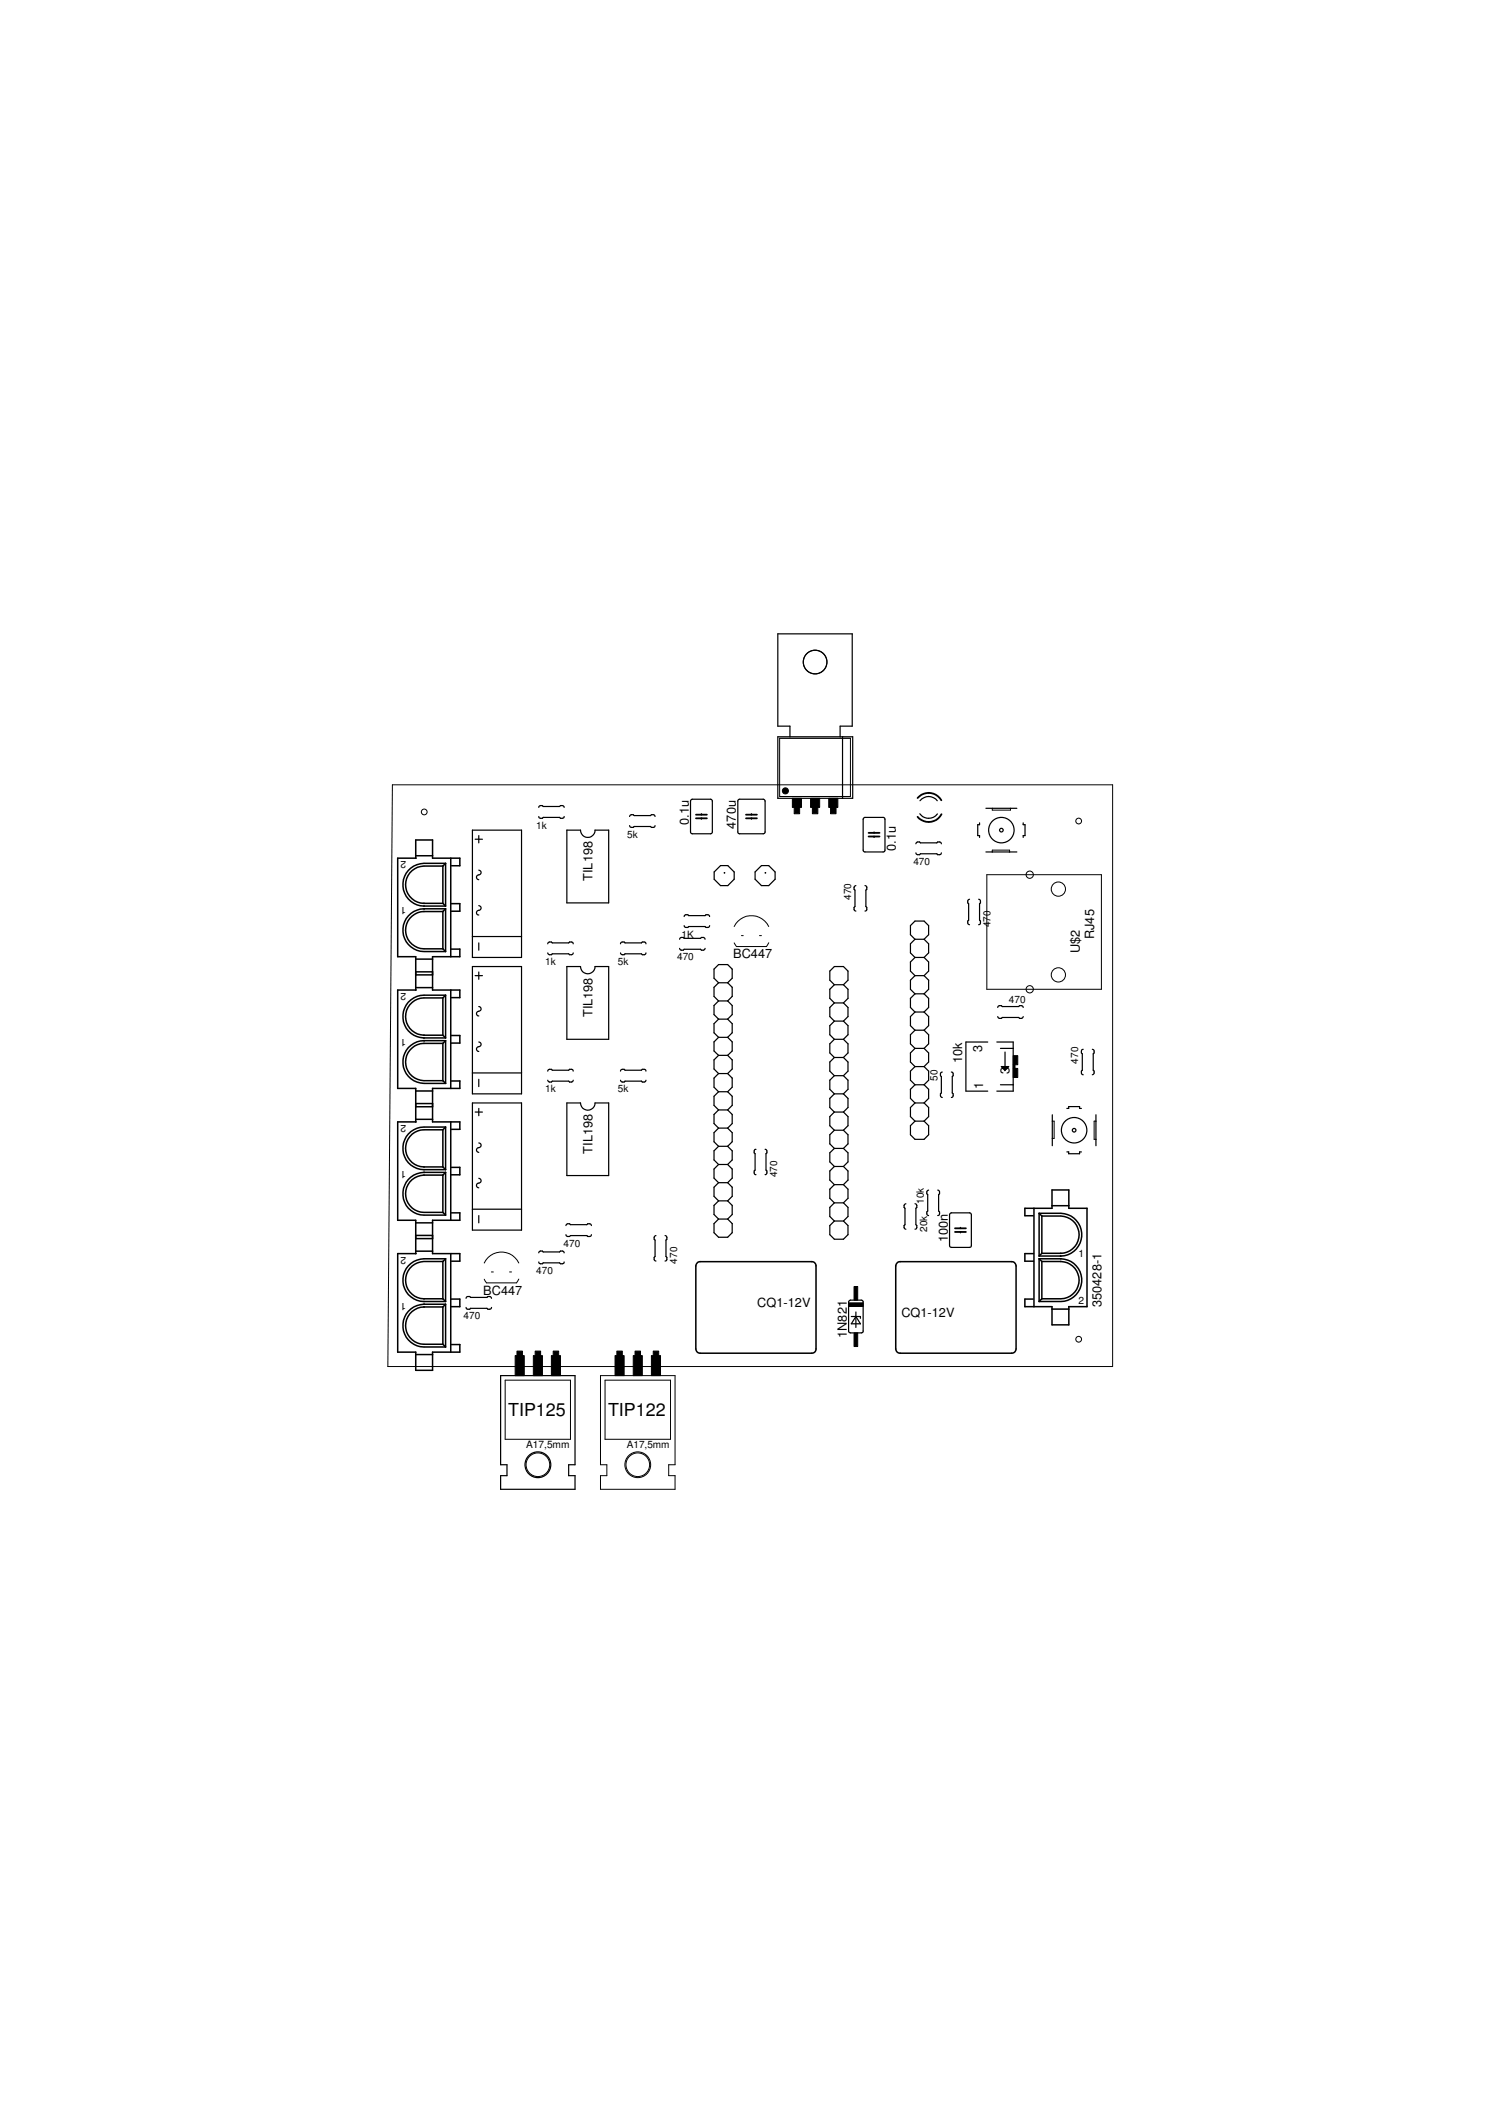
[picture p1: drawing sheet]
<svg xmlns="http://www.w3.org/2000/svg" width="210mm" height="297mm" viewBox="0 0 210 297" stroke-linecap="round" stroke-linejoin="round" font-family="sans-serif">
<g fill="none" stroke="#000" stroke-width=".17">
<path d="M66 115.9h6.8v17.8h-6.8zM66.4 117.2h1M66.9 116.7v1M75.2 112.8l.3-.3h.2l.2 .1h2.2a.42 .42 0 0 1 .6 0l.1 .2M75.2 114l.1 .2 .2 .1h.2l.2-.1h2.2l.2 .1h.2l.2-.1 .1-.2M79.2 115.9h1.9a1.02 1.02 0 0 0 1 1 1.02 1.02 0 0 0 1-1h1.9v10.2h-5.8zM87.9 114l.3-.2h.2l.2 .1h2.2a.42 .42 0 0 1 .6 0l.1 .1M87.9 115.3l.1 .2h.2h.2l.2-.1h2.2l.2 .1h.2h.2l.1-.2M96.5 111.7l.2-.1h2.5l.3 .2v4.4l-.2 .2h-2.6l-.2-.1-.1-4.4zM98 113.6v.2M98 114.3v.1M103.1 111.7l.2-.1h3.3l.2 .1v.2v4.3v.2h-3.7z"/>
<path d="M104.9 113.6v.2M104.9 114.3v.1M108.6 102.9h10.5v8.6h-10.5zM108.9 103.1h9.9M110.3 102.9v-1.5h-1.7v-12.9h10.4v12.9h-1.7v1.5M117.7 102.9v8.6M120.6 114.2h.2h2.5h.2v4.7l-2.7 .1-.2-.2-.1-4.4zM122.1 116.2v.1M122.1 116.8v.1M127.9 117.8l.3-.2h.2l.1 .1h2.3a.42 .42 0 0 1 .6 0l.1 .1M127.9 119.1l.1 .2 .2 .1h.2l.1-.2h2.3l.2 .2h.2l.2-.1 .1-.2M128.5 113.6a1.51 1.51 0 0 0 2.4 .1"/>
<path d="M128.5 111.8a1.52 1.52 0 0 1 2.4 0M136.8 114.9v.3h-.3v1.5h.3v.2M137.7 119h4.3M137.7 112.9h4.3M142.9 114.9v.3h.3v1.5h-.3v.2M66 135h6.8v17.8h-6.8zM66 130.8h6.8M66.4 136.2h1M66.9 121.5a.36 .36 0 0 1 .3 .4 .36 .36 0 0 1-.5 .3 .34 .34 0 0 0-.1 .4 .34 .34 0 0 0 .3 .3M66.9 126.5a.36 .36 0 0 1 .3 .4 .36 .36 0 0 1-.5 .3 .32 .32 0 0 0-.2 .3 .32 .32 0 0 0 .4 .3M66.9 131.7v1M66.9 135.7v1.1"/>
<path d="M76.5 131.8l.1-.2h.2h.2l.1 .1h2.3l.1-.1h.3h.2l.1 .2M76.5 133.1l.3 .2h.2l.1-.1h2.3a.42 .42 0 0 0 .6 0l.1-.1M79.2 135h1.9a1.02 1.02 0 0 0 1 1 1.02 1.02 0 0 0 1-1h1.9v10.1h-5.8zM86.7 131.8v-.2h.2h.3l.1 .1h2.3l.1-.1h.3h.1l.1 .2M86.7 133.1l.2 .2h.3l.1-.1h2.3a.42 .42 0 0 0 .5 0l.1-.1M94.9 131.2l.3-.3h.2l.1 .1h2.3l.2-.1h.2l.3 .3M94.9 132.4l.3 .3h.2l.1-.1h2.3l.2 .1h.2l.3-.3M95.5 128l.3-.3h.3l.1 .2h2.3l.1-.2h.2l.3 .3M95.5 129.3l.1 .2h.2h.3l.1-.1h2.3l.1 .1h.2h.2l.1-.2M100.4 137.2l-.7-.6v-1.3l.7-.6h1.2l.7 .6v1.3l-.7 .6M100.4 137.2l-.7 .7v1.2l.7 .7M100.4 139.8l-.7 .6v1.3l.7 .6"/>
<path d="M100.4 137.2h1.2M100.4 139.8h1.2M100.6 120.9h1l.9 .9v1l-.9 .9h-1l-.9-.9v-1zM101.6 137.2l.7 .7v1.2l-.7 .7M101.6 139.8l.7 .6v1.3l-.7 .6M106.3 120.9h1.1l.8 .9v1l-.8 .9h-1.1l-.8-.9v-1zM116.5 137.5l-.6-.6v-1.3l.6-.6h1.3l.6 .6v1.3l-.6 .6M116.5 137.5l-.6 .7v1.2l.6 .7M116.5 137.5h1.3M117.8 137.5l.6 .7v1.2l-.6 .7M119.5 123.7l-.2 .2v.3l.1 .1v2.3a.42 .42 0 0 0 0 .6h.1M120.8 123.7l.3 .1v.4l-.2 .1v2.3l.2 .1v.4l-.3 .1"/>
<path d="M127.8 133.7h1.3M127.8 136.2h1.3M127.8 131.2l-.7-.7v-1.2l.7-.7h1.3l.6 .7v1.2l-.6 .7M127.8 131.2l-.7 .6v1.3l.7 .6M127.8 133.7l-.7 .6v1.3l.7 .6M127.8 136.2l-.7 .7v1.3l.7 .6M127.8 138.8l-.7 .6v1.3l.7 .6M127.8 131.2h1.3M127.8 138.8h1.3M129.1 133.7l.6 .6v1.3l-.6 .6M129.1 131.2l.6 .6v1.3l-.6 .6M129.1 136.2l.6 .7v1.3l-.6 .6"/>
<path d="M129.1 138.8l.6 .6v1.3l-.6 .6M135.4 125.6l-.3 .2v.3l.2 .1v2.3a.42 .42 0 0 0-.1 .6h.2M136.7 125.6l.2 .1v.1v.3l-.1 .1v2.3l.1 .1v.3v.2h-.2M66 154h6.8v17.8h-6.8zM66 149.8h6.8M66.4 155.3h1M66.9 140.6a.36 .36 0 0 1 .3 .4 .36 .36 0 0 1-.5 .3 .32 .32 0 0 0-.2 .3 .32 .32 0 0 0 .4 .3M66.9 145.5a.35 .35 0 0 1 .3 .4 .35 .35 0 0 1-.5 .3 .34 .34 0 0 0-.2 .4 .34 .34 0 0 0 .4 .2M66.9 159.6a.35 .35 0 0 1 .3 .4 .35 .35 0 0 1-.5 .3 .34 .34 0 0 0-.2 .4 .34 .34 0 0 0 .4 .2M66.9 150.7v1M66.9 154.8v1M76.5 149.6l.1-.2 .2-.1h.2l.1 .2h2.3l.1-.2h.3l.2 .1 .1 .2"/>
<path d="M76.5 150.9l.3 .2h.2l.1-.1h2.3a.42 .42 0 0 0 .6 0l.1-.1M79.2 154h1.9a1.02 1.02 0 0 0 1 1 1.02 1.02 0 0 0 1-1h1.9v10.2h-5.8zM86.7 149.6v-.2l.2-.1h.3l.1 .2h2.3l.1-.2h.3l.1 .1 .1 .2M86.7 150.9l.2 .2h.3l.1-.1h2.3a.42 .42 0 0 0 .5 0l.1-.1M100.4 155l-.7 .6v1.3l.7 .6M100.4 142.3l-.7 .7v1.2l.7 .7M100.4 144.9l-.7 .6v1.3l.7 .6M100.4 147.4l-.7 .6v1.3l.7 .6M100.4 149.9l-.7 .7v1.2l.7 .7M100.4 152.5l-.7 .6v1.3l.7 .6M100.4 157.5l-.7 .7v1.2l.7 .7M100.4 157.5h1.2"/>
<path d="M100.4 152.5h1.2M100.4 155h1.2M100.4 149.9h1.2M100.4 144.9h1.2M100.4 147.4h1.2M100.4 142.3h1.2M101.6 147.4l.7 .6v1.3l-.7 .6M101.6 142.3l.7 .7v1.2l-.7 .7M101.6 144.9l.7 .6v1.3l-.7 .6M101.6 149.9l.7 .7v1.2l-.7 .7M101.6 152.5l.7 .6v1.3l-.7 .6M101.6 155l.7 .6v1.3l-.7 .6"/>
<path d="M101.6 157.5l.7 .7v1.2l-.7 .7M116.5 152.8h1.3M116.5 155.3h1.3M116.5 145.1h1.3M116.5 140.1l-.6 .6v1.3l.6 .6M116.5 142.6l-.6 .6v1.3l.6 .6M116.5 145.1l-.6 .7v1.2l.6 .7M116.5 147.7l-.6 .6v1.3l.6 .6M116.5 150.2l-.6 .7v1.2l.6 .7M116.5 152.8l-.6 .6v1.3l.6 .6M116.5 155.3l-.6 .6v1.3l.6 .6M116.5 157.8l-.6 .7v1.2l.6 .7"/>
<path d="M116.5 140.1h1.3M116.5 142.6h1.3M116.5 147.7h1.3M116.5 150.2h1.3M116.5 157.8h1.3M117.8 140.1l.6 .6v1.3l-.6 .6M117.8 142.6l.6 .6v1.3l-.6 .6M117.8 145.1l.6 .7v1.2l-.6 .7M117.8 147.7l.6 .6v1.3l-.6 .6M117.8 150.2l.6 .7v1.2l-.6 .7M117.8 152.8l.6 .6v1.3l-.6 .6M117.8 155.3l.6 .6v1.3l-.6 .6"/>
<path d="M117.8 157.8l.6 .7v1.2l-.6 .7M127.8 154h1.3M127.8 148.9h1.3M127.8 146.4h1.3M127.8 151.5h1.3M127.8 141.3l-.7 .7v1.2l.7 .7M127.8 143.9l-.7 .6v1.3l.7 .6M127.8 146.4l-.7 .6v1.3l.7 .6M127.8 148.9l-.7 .7v1.3l.7 .6M127.8 151.5l-.7 .6v1.3l.7 .6M127.8 154l-.7 .7v1.2l.7 .7M127.8 156.6l-.7 .6v1.3l.7 .6h1.3l.6-.6v-1.3l-.6-.6"/>
<path d="M127.8 141.3h1.3M127.8 143.9h1.3M127.8 156.6h1.3M129.1 141.3l.6 .7v1.2l-.6 .7M129.1 143.9l.6 .6v1.3l-.6 .6M129.1 146.4l.6 .6v1.3l-.6 .6M129.1 148.9l.6 .7v1.3l-.6 .6M129.1 151.5l.6 .6v1.3l-.6 .6M129.1 154l.6 .7v1.2l-.6 .7M131.6 149.7l-.2 .1a.42 .42 0 0 0 .1 .5v2.3l-.2 .2v.2l.3 .3M132.9 149.7l.2 .1v.2v.2l-.1 .1v2.3l.1 .2v.2v.2l-.2 .1M137.9 145.5h-3v6.9h3"/>
<path d="M139.2 145.5h2.3v6.9h-2.3M139.3 142l.3 .2h.2l.2-.1h2.3l.1 .1h.2l.3-.2M139.3 140.7l.1-.2 .2-.1h.2l.2 .2h2.3l.1-.2h.2l.2 .1 .1 .2M139.7 146.4h1.8M139.7 151.5h1.8M139.8 148.9h1.1l-.5 .6zM140 149.1h.7M140.1 149.2h.5M140.2 149.3h.3M140.4 146.9v2.6M147 155.7v4.3M149 154.8h.2v-.3h1.6v.3h.2"/>
<path d="M151.3 146.5l-.2 .1-.1 .2v.2l.2 .2v2.3l-.2 .1v.2l.1 .2 .2 .1M152.5 146.5l.2 .1a.42 .42 0 0 1 0 .6v2.3l.1 .1v.2l-.3 .3M153.1 155.7v4.3M66 168.9h6.8M66.9 164.5a.36 .36 0 0 1 .3 .5 .36 .36 0 0 1-.5 .2 .34 .34 0 0 0-.2 .4 .34 .34 0 0 0 .4 .3M66.9 169.8v1M75.2 175l.3-.3h.2l.2 .1h2.2a.42 .42 0 0 1 .6 0l.1 .2M75.2 176.2l.1 .2 .2 .1h.2l.2-.1h2.2l.2 .1h.2l.2-.1 .1-.2M79 171.2l.3-.3h.2l.2 .1h2.3a.42 .42 0 0 1 .5 0l.1 .2M79 172.4l.1 .2 .2 .1h.2l.2-.1h2.3l.1 .1h.2l.2-.1 .1-.2M91.6 172.6l-.2 .2v.3l.1 .1v2.3a.42 .42 0 0 0-.1 .5l.2 .1M92.9 172.6h.2v.2v.3l-.1 .1v2.3l.1 .1v.3v.1l-.2 .1"/>
<path d="M100.4 160.1l-.7 .6v1.3l.7 .6M100.4 170.2l-.7 .7v1.2l.7 .7h1.2l.7-.7v-1.2l-.7-.7M100.4 167.7h1.2M100.4 165.2l-.7 .6v1.3l.7 .6M100.4 170.2h1.2M100.4 167.7l-.7 .6v1.3l.7 .6M100.4 162.6l-.7 .7v1.2l.7 .7M100.4 165.2h1.2M100.4 160.1h1.2M100.4 162.6h1.2M101.6 160.1l.7 .6v1.3l-.7 .6M101.6 165.2l.7 .6v1.3l-.7 .6"/>
<path d="M101.6 162.6l.7 .7v1.2l-.7 .7M101.6 167.7l.7 .6v1.3l-.7 .6M105.6 160.5l-.2 .1-.1 .1v.3l.2 .1v2.3l-.2 .1v.3l.1 .2h.2M106.8 160.5l.3 .2v.3l-.1 .1v2.3a.42 .42 0 0 1 0 .6h-.2M116.5 160.4l-.6 .6v1.3l.6 .6M116.5 162.9l-.6 .6v1.3l.6 .6M116.5 165.4l-.6 .7v1.2l.6 .7M116.5 168l-.6 .6v1.3l.6 .6M116.5 170.5l-.6 .7v1.2l.6 .7h1.3l.6-.7v-1.2l-.6-.7M116.5 162.9h1.3M116.5 160.4h1.3M116.5 165.4h1.3"/>
<path d="M116.5 170.5h1.3M116.5 168h1.3M117.8 160.4l.6 .6v1.3l-.6 .6M117.8 162.9l.6 .6v1.3l-.6 .6M117.8 165.4l.6 .7v1.2l-.6 .7M117.8 168l.6 .6v1.3l-.6 .6M126.5 168.1l-.2 .3v.2l.1 .1v2.3a.42 .42 0 0 0-.1 .6l.2 .1M127.8 168.1l.2 .1v.2v.2l-.1 .1v2.3l.1 .2v.2v.2l-.2 .1M129.7 166.2l-.3 .3v.2l.2 .1v2.3a.42 .42 0 0 0-.1 .6l.2 .1M131 166.2l.1 .1 .1 .2v.2l-.1 .1v2.3l.1 .1v.3l-.1 .2-.1 .1M132.7 169.5l.2-.1h2.5l.2 .1v4.6l-2.7 .1-.3-.1v-4.5zM134.1 171.4v.1"/>
<path d="M134.1 172v.2M149 160.9h.2v.2h1.6v-.2h.2M65.1 181.3l.1-.2a.42 .42 0 0 1 .5 .1h2.3l.1-.1h.3l.2 .2M65.1 182.6l.1 .2h.1h.3l.1-.1h2.3l.1 .1h.3h.2v-.2M69.9 192.1h10.4v12.5h-.9v1.5h.9v1.9h-10.4v-1.9h.9v-1.5h-.9zM118.6 181.7l.2-.1h1.5l.2 .1v4.3l-.1 .1h-1.6l-.3-.1v-4.2zM118.9 183.9h1.3v.2M119.5 183.2v2.2M119.5 183.9l.7 1h-1.3z"/>
<circle cx="113.8" cy="92.5" r="1.65"/>
<circle cx="139.8" cy="115.9" r="1.78"/>
<circle cx="139.8" cy="115.9" r=".25"/>
<circle cx="150" cy="157.8" r="1.78"/>
<circle cx="150" cy="157.8" r=".25"/>
<circle cx="75.1" cy="204.6" r="1.8"/>
</g>
<g fill="#000" stroke="#000" stroke-width=".14">
<path d="M110.7 111.5h1.2v1.3h-1.2zM110.9 112.8h.8v.8h-.8zM113.2 111.5h1.3v1.3h-1.3zM113.5 112.8h.7v.8h-.7zM115.7 111.5h1.3v1.3h-1.3zM116 112.8h.8v.8h-.8zM101.1 121.9h.1zM106.8 121.9h.2zM141.5 147.4h.6v1.3h-.6zM141.5 149.2h.6v1.3h-.6zM141.5 148.7h.3v.5h-.3zM119.3 179.7h.5v1.9h-.5z"/>
<path d="M71.9 189.3h1.3v2.8h-1.3zM72.2 188.7h.8v.6h-.8zM74.5 189.3h1.3v2.8h-1.3zM74.7 188.7h.8v.6h-.8zM77 189.3h1.3v2.8h-1.3zM77.3 188.7h.7v.6h-.7zM85.9 189.3h1.3v2.8h-1.3zM86.1 188.7h.8v.6h-.8zM88.4 189.3h1.3v2.8h-1.3zM88.7 188.7h.8v.6h-.8zM91 189.3h1.2v2.8h-1.2zM91.2 188.7h.8v.6h-.8z"/>
<path d="M118.5 181.9h2v.6h-2zM119.3 186.1h.5v1.9h-.5z"/>
</g>
<g fill="none" stroke="#000" stroke-width=".14">
<path d="M54.8 109.6h100.6v81.2h-101.2zM108.9 103.1v8.1h9.9v-8.1M138.6 112.9v.2h2.5v-.2M138.6 119v-.3h2.4v.3M102.5 129.4a2.68 2.68 0 0 1 2.4-1.5 2.68 2.68 0 0 1 2.5 1.5M103.5 130.7h.3M106.1 130.7h.2M107.4 131.7l-.4 .5h-4.2l-.3-.5M137.8 122.2h16v16h-16zM147 156.6h.2v2.4h-.2M153.1 156.6h-.3v2.5h.3M67.6 176.4a2.66 2.66 0 0 1 2.4-1.6 2.66 2.66 0 0 1 2.5 1.6"/>
<path d="M68.6 177.6h.3M71.2 177.6h.2M72.5 178.6l-.4 .6h-4.2l-.3-.6M70.5 192.7h9.2v8.3h-9.2zM83.9 192.1h10.4v12.5h-.9v1.5h.9v1.9h-10.4v-1.9h.9v-1.5h-.9zM84.5 192.7h9.1v8.3h-9.1z"/>
<circle cx="113.8" cy="92.5" r="1.65"/>
<circle cx="59.2" cy="113.4" r=".4"/>
<circle cx="150.6" cy="114.7" r=".4"/>
<circle cx="143.8" cy="138.2" r=".51"/>
<circle cx="143.8" cy="122.2" r=".51"/>
<circle cx="147.8" cy="136.1" r=".99"/>
<circle cx="147.8" cy="124.2" r=".99"/>
<circle cx="150.6" cy="187" r=".4"/>
<circle cx="75.1" cy="204.6" r="1.65"/>
<circle cx="89.1" cy="204.6" r="1.8"/>
<circle cx="89.1" cy="204.6" r="1.65"/>
</g>
<g fill="none" stroke="#000" stroke-width=".21">
<path d="M58.1 119.8v-2.5h2.3v2.5h2.5v13.8M58.1 119.5h2.3M58.1 119.8h-2.6v13.8h2.6v4.3M63 119.8h1.2v1.1h-1.1M58.1 138.3v-.4h2.3v.4h2.5v13.7M58.1 133.9h2.3M58.1 136.1h2.3M58.1 135.7h2.3M58.1 138.3h-2.6v13.7h2.6v4.7M59.2 120.6a2.99 2.99 0 0 0-2.9 2.9 2.99 2.99 0 0 0 2.9 3h3M59.2 120.9a2.6 2.6 0 0 0-2.6 2.6 2.6 2.6 0 0 0 2.6 2.7h2.6M59.2 139a2.99 2.99 0 0 0-2.9 3 2.99 2.99 0 0 0 2.9 2.9h3"/>
<path d="M59.2 139.4a2.6 2.6 0 0 0-2.6 2.6 2.6 2.6 0 0 0 2.6 2.6h2.6M59.2 126.9h.1M59.2 132.9h3M59.2 132.5h2.6M59.2 120.9h2.6M59.2 120.6h3M59.2 139.4h2.6M59.2 139h3M61.8 127.3h-2.6a2.6 2.6 0 0 0-2.6 2.6 2.6 2.6 0 0 0 2.6 2.6M61.8 120.9v5.3M61.8 127.3v5.2M61.8 139.4v5.2"/>
<path d="M61.8 132.5l.4 .4M61.8 126.2l.4 .3M62.2 126.9h-3a2.99 2.99 0 0 0-2.9 3 2.99 2.99 0 0 0 2.9 3M62.2 120.6v5.9M62.2 126.9v6M62.2 139v5.9M62.2 126.9l-.4 .4M62.2 120.6l-.4 .3M62.2 139l-.4 .4M63 138.3h1.2v1h-1.1M63 126.2h1.2v1.1h-1.2M63 132.5h1.2v1.1h-3.8v4.3"/>
<path d="M58.1 152.4h2.3M58.1 154.6h2.3M58.1 156.3h2.3M58.1 154.1h2.3M58.1 156.7h-2.6v13.7h2.6v4.7M59.2 157.4a2.97 2.97 0 0 0-2.9 3 2.97 2.97 0 0 0 2.9 2.9h3M59.2 157.8a2.59 2.59 0 0 0-2.6 2.6 2.59 2.59 0 0 0 2.6 2.6h2.6M59.2 145.3v.1M59.2 151.3h3M59.2 150.9h2.6M59.2 157.8h2.6M59.2 157.4h3"/>
<path d="M61.8 145.7h-2.6a2.6 2.6 0 0 0-2.6 2.6 2.6 2.6 0 0 0 2.6 2.6M61.8 145.7v5.2M61.8 157.8v5.2M61.8 150.9l.4 .4M61.8 144.6l.4 .3M62.2 145.3h-3a2.99 2.99 0 0 0-2.9 3 2.99 2.99 0 0 0 2.9 3M62.2 145.3v6M62.2 157.4v5.9M62.2 145.3l-.4 .4M62.2 157.4l-.4 .4M63 156.7h1.2v1h-1.1M63 144.6h1.2v1.1h-1.2"/>
<path d="M63 151h1.2v1h-3.8v4.7h2.5v13.7M58.1 174.7h2.3M58.1 172.5h2.3M58.1 170.8h2.3M58.1 173h2.3M58.1 175.1h-2.6v13.7h2.6v.4h2.3v-.4h3.8v-1h-1.2M59.2 175.8a2.99 2.99 0 0 0-2.9 3 2.99 2.99 0 0 0 2.9 3h3M59.2 176.2a2.6 2.6 0 0 0-2.6 2.6 2.6 2.6 0 0 0 2.6 2.6h2.6M59.2 163.7h.1M59.2 176.2h2.6M59.2 175.8h3M59.2 169.7h3"/>
<path d="M59.2 169.3h2.6M61.8 164.1h-2.6a2.6 2.6 0 0 0-2.6 2.6 2.6 2.6 0 0 0 2.6 2.6M61.8 164.1v5.2M61.8 176.2v5.2M61.8 169.3l.4 .4M61.8 163l.4 .3M62.2 163.7h-3a2.99 2.99 0 0 0-2.9 3 2.99 2.99 0 0 0 2.9 3M62.2 163.7v6M62.2 175.8v6M62.2 175.8l-.4 .4M62.2 163.7l-.4 .4M63 175.1h1.2v1h-1.1"/>
<path d="M63 163h1.2v1.1h-1.2M63 169.4h1.2v1h-3.8v4.7h2.5v13.7M97.4 176.3l.4-.1h15.6a.56 .56 0 0 1 .6 .6v11.6a.56 .56 0 0 1-.6 .6h-15.6a.59 .59 0 0 1-.6-.6v-11.6zM125.3 176.3l.4-.1h15.6a.59 .59 0 0 1 .6 .6v11.6a.6 .6 0 0 1-.6 .6h-15.6a.59 .59 0 0 1-.6-.6v-11.6zM144.3 175.1h-1.2v1h1.2M144.4 168.7v13.8h2.5v.3h2.4v-.3h2.5v-13.8h-2.5v-2.5h-2.4v2.5h-3.8v1.1h1.2M145.1 175.8h3.1a2.99 2.99 0 0 1 2.9 3 2.99 2.99 0 0 1-2.9 3M145.1 169.4h3M145.1 169.4l.4 .4M145.1 169.4v6M145.1 175.8v6M145.1 175.8l.4 .4"/>
<path d="M145.5 176.2h2.7a2.6 2.6 0 0 1 2.5 2.6 2.6 2.6 0 0 1-2.5 2.6M145.5 169.8h2.6M145.5 169.8v5.2M145.5 176.2v5.2M145.5 175l-.4 .4M146.9 168.4h2.4M148.1 175.4h.1M148.2 169.4a2.99 2.99 0 0 1 2.9 3 2.99 2.99 0 0 1-2.9 3h-3.1M148.2 169.8a2.6 2.6 0 0 1 2.5 2.6 2.6 2.6 0 0 1-2.5 2.6h-2.7M58.1 189.2v2.2h2.3v-2.2M59.2 188.1h3M59.2 187.7h2.6"/>
<path d="M59.2 182.1v.1M61.8 182.5h-2.6a2.6 2.6 0 0 0-2.6 2.6 2.6 2.6 0 0 0 2.6 2.6M61.8 187.7l.4 .4M61.8 182.5v5.2M61.8 181.4l.4 .4M62.2 182.1h-3a2.99 2.99 0 0 0-2.9 3 2.99 2.99 0 0 0 2.9 3M62.2 182.1v6M62.2 182.1l-.4 .4M63 181.4h1.2v1.1h-1.2M144.3 181.4h-1.2v1.1h1.3M145.1 181.8h3M145.5 181.4h2.6"/>
<path d="M145.5 181.4l-.4 .4M146.9 182.9v2.1h2.4v-2.1"/>
</g>
<path d="M97.2 114.3h1.5M97.2 113.8h1.5M104.2 114.3h1.5M104.2 113.8h1.5M121.3 116.3h1.5M121.3 116.8h1.5M128.1 111.4a2.03 2.03 0 0 1 3.4 .4M131.5 113.7a2.02 2.02 0 0 1-3.4 .4M133.4 172h1.5M133.4 171.5h1.5" fill="none" stroke="#000" stroke-width=".25"/>
<circle cx="109.7" cy="110.4" r=".42" fill="#000" stroke="#000" stroke-width=".14"/>
<g font-size="2.5">
<text x="71" y="197.7">TIP125</text>
<text x="84.9" y="197.7">TIP122</text>
</g>
<g font-size="1.8">
<text x="96.2" y="115.2" transform="rotate(-90 96.2 115.2)">0.1u</text>
<text x="102.8" y="115.7" transform="rotate(-90 102.8 115.7)">470u</text>
<text x="125.1" y="118.9" transform="rotate(-90 125.1 118.9)">0.1u</text>
<text x="82.7" y="123" transform="rotate(-90 82.7 123)">TIL198</text>
<text x="152.8" y="131.2" transform="rotate(-90 152.8 131.2)">RJ45</text>
<text x="102.4" y="133.8">BC447</text>
<text x="150.8" y="133.2" transform="rotate(-90 150.8 133.2)">U$2</text>
<text x="82.7" y="142" transform="rotate(-90 82.7 142)">TIL198</text>
<text x="134.4" y="148.4" transform="rotate(-90 134.4 148.4)">10k</text>
<text x="137.2" y="146.9" transform="rotate(-90 137.2 146.9)">3</text>
<text x="137.3" y="152.1" transform="rotate(-90 137.3 152.1)">1</text>
<text x="141" y="150" transform="rotate(-90 141 150)">3</text>
<text x="82.7" y="161.1" transform="rotate(-90 82.7 161.1)">TIL198</text>
<text x="132.4" y="173.5" transform="rotate(-90 132.4 173.5)">100n</text>
<text x="67.5" y="180.8">BC447</text>
<text x="105.8" y="182.6">CQ1-12V</text>
<text x="125.9" y="183.9">CQ1-12V</text>
<text x="153.8" y="182.5" transform="rotate(-90 153.8 182.5)">350428-1</text>
<text x="118.3" y="186.8" transform="rotate(-90 118.3 186.8)">1N821</text>
</g>
<g font-size="1.4">
<text x="74.9" y="115.7">1k</text>
<text x="87.6" y="117">5k</text>
<text x="56.7" y="120.3" transform="rotate(-180 56.7 120.3)">2</text>
<text x="118.9" y="125.7" transform="rotate(-90 118.9 125.7)">470</text>
<text x="127.6" y="120.8">470</text>
<text x="56.7" y="126.7" transform="rotate(-180 56.7 126.7)">1</text>
<text x="95.2" y="130.9">1K</text>
<text x="138.4" y="129.5" transform="rotate(-90 138.4 129.5)">470</text>
<text x="76.2" y="134.7">1k</text>
<text x="86.3" y="134.7">5k</text>
<text x="94.6" y="134.1">470</text>
<text x="56.7" y="138.7" transform="rotate(-180 56.7 138.7)">2</text>
<text x="140.9" y="140">470</text>
<text x="56.7" y="145.1" transform="rotate(-180 56.7 145.1)">1</text>
<text x="150.6" y="148.5" transform="rotate(-90 150.6 148.5)">470</text>
<text x="76.2" y="152.5">1k</text>
<text x="86.3" y="152.5">5k</text>
<text x="130.9" y="150.9" transform="rotate(-90 130.9 150.9)">50</text>
<text x="56.7" y="157.1" transform="rotate(-180 56.7 157.1)">2</text>
<text x="56.7" y="163.5" transform="rotate(-180 56.7 163.5)">1</text>
<text x="108.5" y="164.4" transform="rotate(-90 108.5 164.4)">470</text>
<text x="129" y="168.1" transform="rotate(-90 129 168.1)">10k</text>
<text x="129.5" y="172" transform="rotate(-90 129.5 172)">20k</text>
<text x="56.7" y="175.5" transform="rotate(-180 56.7 175.5)">2</text>
<text x="74.9" y="177.9">470</text>
<text x="78.7" y="174.1">470</text>
<text x="94.6" y="176.5" transform="rotate(-90 94.6 176.5)">470</text>
<text x="150.6" y="175.6">1</text>
<text x="56.7" y="182" transform="rotate(-180 56.7 182)">1</text>
<text x="64.7" y="184.3">470</text>
<text x="150.6" y="182.1">2</text>
<text x="73.5" y="202.3">A17,5mm</text>
<text x="87.5" y="202.2">A17,5mm</text>
</g>
</svg>
